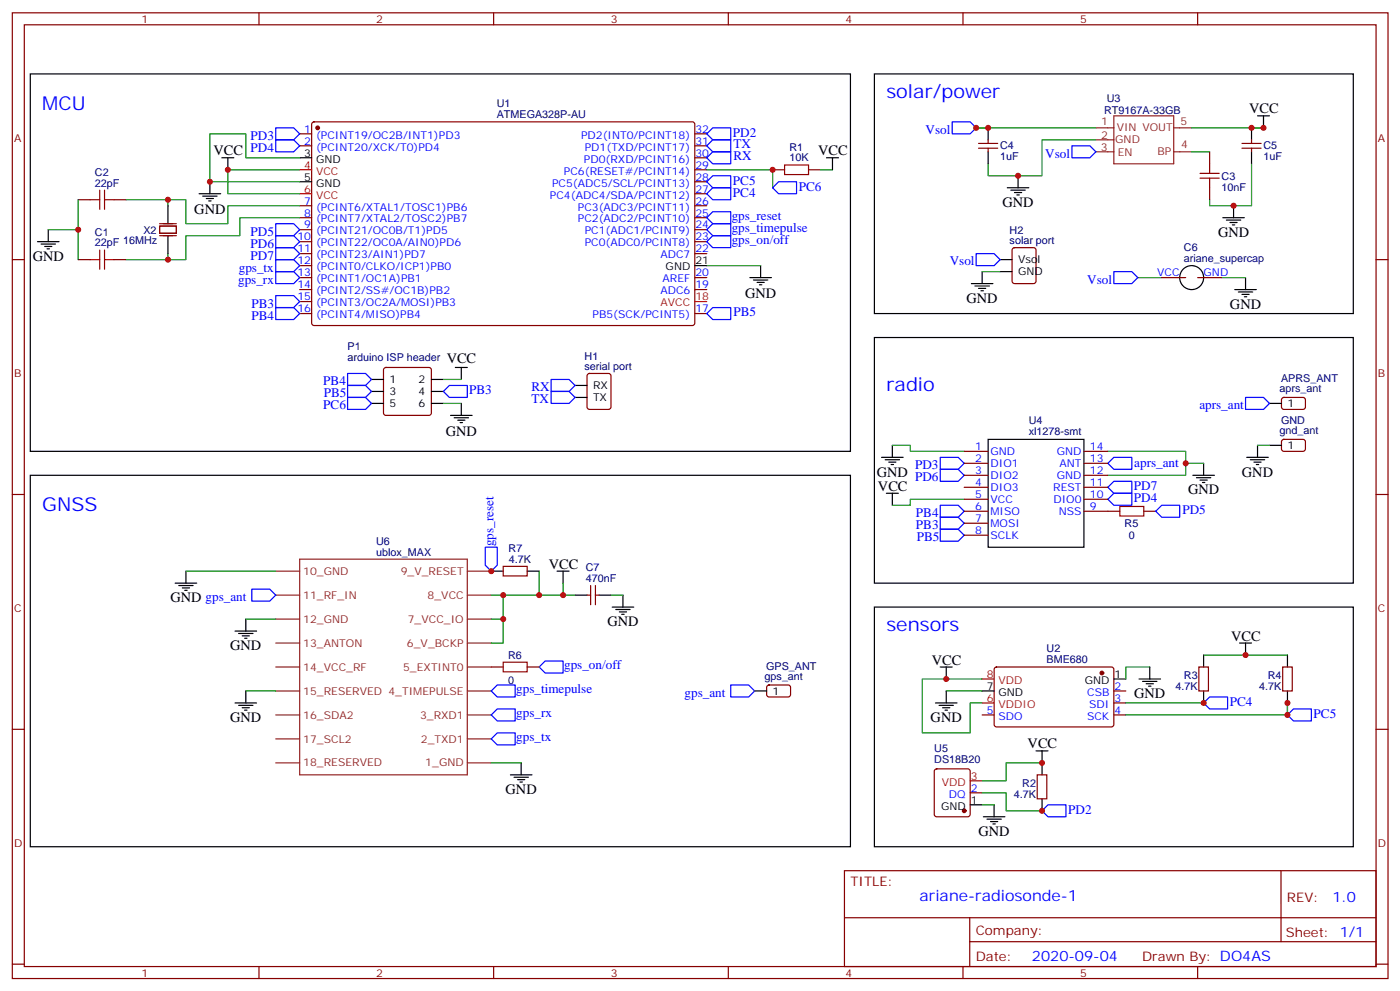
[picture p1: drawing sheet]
<svg xmlns="http://www.w3.org/2000/svg" width="413mm" height="292mm" viewBox="0 0 413 292" stroke-linecap="round" stroke-linejoin="round" font-family="sans-serif">
<g fill="none" stroke="#870000" stroke-width=".35">
<path d="M3.6 3.8h405.4v284.3h-405.4zM7.2 7.3h398.2v277.3h-398.2zM76.3 3.8v3.5M145.5 3.8v3.5M214.6 3.8v3.5M283.7 3.8v3.5M352.9 3.8v3.5M88.3 39.4h3.5M92.1 36.1l.4-.2h111.8l.4 .7v58.8l-.7 .4h-111.7l-.5-.7v-58.5zM204.7 39.4h3.5M23 58.8h3.6M33.6 58.8h3.5"/>
<path d="M88.3 42.9h3.5M204.7 42.9h3.5M204.7 57h3.5M204.7 53.5h3.5M204.7 50h3.5M204.7 46.5h3.5M227.6 50h3.6M238.2 50h3.6M288.3 43.6h5.7M288.3 42.2h5.7M291.1 41.2v1M291.1 43.6v1.1"/>
<path d="M356.4 44.7v3.5M356.4 55.3v3.5M365.9 43.6h5.7M365.9 42.2h5.7M368.8 41.2v1M368.8 43.6v1.1M3.6 76.4h3.6M23 76.4h3.6M33.6 76.4h3.5M88.3 60.6h3.5M88.3 64.1h3.5M88.3 67.6h3.5"/>
<path d="M88.3 71.2h3.5M88.3 74.7h3.5M88.3 78.2h3.5M204.7 60.6h3.5M204.7 64.1h3.5M204.7 67.6h3.5M204.7 71.2h3.5M204.7 74.7h3.5M298.4 73.1l.5-.2h5.7l.6 .5 .1 9.4-.5 .6-5.9 .1-.6-.5-.1-9.4zM405.4 76.4h3.6M88.3 81.7h3.5M88.3 85.3h3.5"/>
<path d="M88.3 88.8h3.5M88.3 92.3h3.5M204.7 81.7h3.5M204.7 85.3h3.5M204.7 92.3h3.5M342.3 81.7h7.1M352.9 81.7h7M113.2 108.4l.5-.2h12.7l.5 .2 .2 .5v12.7l-.2 .5-.5 .2h-12.7l-.5-.2-.2-.5v-12.7zM173.2 110.2l.5-.2h5.6l.7 .4v9.4l-.4 .7h-5.9l-.7-.4v-9.4zM377.8 117.2l.5-.2 5.9 .1 .4 .6v2.4l-.7 .4h-5.9l-.4-.7v-2.1zM284.1 132.9h7M284.1 136.4h7"/>
<path d="M284.1 139.9h7M319.4 132.9h7M319.4 136.4h7M319.4 139.9h7M377.8 129.6l.5-.2h5.9l.4 .7v2.4l-.7 .4-5.9-.1-.4-.6v-2.1zM3.6 145.6h3.6M284.1 150.5h7M284.1 143.5h7M284.1 147h7M284.1 154.1h7M284.1 157.6h7M319.4 150.5h10.6"/>
<path d="M319.4 143.5h7M319.4 147h7M337 150.5h3.5M405.4 145.6h3.6M148.3 166.8h7v2.8h-7zM173 175.2h1M174 172.4v5.6M175.4 172.4v5.6M175.4 175.2h1.1M144.7 196.4h3.6M155.3 196.4h3.6M293.1 196.6l.5-.2h34.2l.4 .7-.1 16.5-.6 .4h-34.2l-.4-.7v-16.2z"/>
<path d="M353.2 196.4h2.9v7h-2.9zM377.9 196.4h2.9v7h-2.9zM3.6 214.7h3.6M226.1 201.9l.5-.2h5.9l.4 .7v2.4l-.7 .4-5.9-.1-.4-.6v-2.1zM289.4 210.5h3.5M328.2 210.5h3.5M328.2 207h3.5M328.2 203.4h3.5M405.4 214.7h3.6M275.5 226.6l.5-.2h9.2l.4 .2 .3 .5v12.7l-.3 .5-.4 .2h-9.2l-.5-.2-.2-.5v-12.7zM285.9 233.4h3.5M305.6 228.1h2.8v7.1h-2.8z"/>
<path d="M248.8 256.4h156.6v28.2h-156.6zM377.4 256.4v20.9M248.8 270.2h156.5M285.7 277.3h119.6M285.7 270.2v14.1M3.6 283.9h3.6M76.3 284.6v3.5M145.5 284.6v3.5M214.6 284.6v3.5M283.7 284.6v3.5M352.9 284.6v3.5M405.4 283.9h3.6"/>
</g>
<g fill="#870000" stroke="#870000" stroke-width=".35">
<circle cx="93.6" cy="37.6" r=".53"/>
<circle cx="324.7" cy="198.2" r=".53"/>
<circle cx="284.1" cy="238.7" r=".53"/>
</g>
<g fill="none" stroke="#000" stroke-width=".35">
<path d="M8.9 21.8h241.7v111.1h-241.7zM257.6 21.8h141.1v70.5h-141.1zM291.1 37.6v3.6M368.8 37.6v3.6M370.5 34.1h3.6M372.3 34.1v3.5M58.7 57h6.3M59.7 57.7h4.3M60.8 58.5h2.1M61.5 59.2h.7M61.8 53.5v3.5M65.4 46.5h3.5"/>
<path d="M67.1 46.5v3.5M88.3 46.5h3.5M88.3 53.5h3.5M243.5 46.5h3.6M245.3 46.5v3.5M291.1 44.7v3.5M296.8 55.3h6.3M297.9 56h4.2M298.9 56.7h2.1M299.6 57.4h.7M300 51.8v3.5M368.8 44.7v3.5"/>
<path d="M11 71.2h6.4M12.1 71.9h4.2M13.2 72.6h2.1M13.9 73.3h.7M14.2 67.6v3.6M49.5 60.6v5.3M49.5 69.4v5.3M204.7 78.2h3.5M224.1 78.2v3.5M289.4 80v3.5M294.7 76.4h3.5M294.7 80h3.5"/>
<path d="M360.3 64.1h6.3M361.4 64.8h4.2M362.4 65.5h2.1M363.1 66.2h.7M363.5 60.6v3.5M220.9 81.7h6.4M222 82.4h4.2M223.1 83.1h2.1M223.8 83.9h.7M257.6 99.4h141.1v72.3h-141.1zM286.2 83.5h6.4M287.3 84.2h4.2"/>
<path d="M288.3 84.9h2.1M289 85.6h.7M363.8 85.3h6.4M364.9 86h4.2M365.9 86.7h2.2M366.6 87.4h.7M367 81.7v3.6M109.5 111.7h3.5M109.5 115.3h3.5M109.5 118.8h3.5M127.1 111.7h3.5M127.1 115.3h3.5"/>
<path d="M127.1 118.8h3.5M134.2 108.2h3.5M135.9 108.2v3.5M135.9 118.8v3.5M169.4 113.5h3.6M169.4 117h3.6M374.1 118.8h3.5M8.9 139.9h241.7v109.4h-241.7zM132.8 122.3h6.3M133.8 123h4.2M134.9 123.7h2.1M135.6 124.4h.7"/>
<path d="M259.8 134.7h6.3M260.8 135.4h4.2M261.9 136.1h2.1M262.6 136.8h.7M262.9 131.1v3.6M291.1 129.4h28.3v31.7h-28.3zM351.5 139.9h6.3M354.6 136.4v3.5M367.3 134.7h6.4M368.4 135.4h4.2M369.5 136.1h2.1M370.2 136.8h.7"/>
<path d="M370.5 131.1v3.6M374.1 131.1h3.5M261.2 145.2h3.5M262.9 145.2v3.6M352.5 140.7h4.3M353.6 141.4h2.1M354.3 142.1h.7M51.6 171.7h6.4M52.7 172.4h4.2M53.7 173.1h2.1M54.4 173.8h.7M54.8 168.2v3.5"/>
<path d="M144.7 168.2h3.6M155.3 168.2h3.6M164.1 168.2h3.6M165.9 168.2v3.5M169.4 175.2h3.6M176.5 175.2h3.5M180.4 178.8h6.3M181.4 179.5h4.3M183.6 175.2v3.6M257.6 178.8h141.1v70.5h-141.1zM69.3 185.8h6.3M70.3 186.5h4.2"/>
<path d="M71.4 187.2h2.1M72.1 187.9h.7M72.4 182.3v3.5M182.5 180.2h2.1M183.2 180.9h.7M277 196.4h3.6M278.8 196.4v3.5M328.2 199.9h3.5M335.6 199.9h6.3M338.8 196.4v3.5M354.6 192.9v3.5M365.2 189.3h3.6"/>
<path d="M367 189.3v3.6M379.3 192.9v3.5M69.3 207h6.3M70.3 207.7h4.2M71.4 208.4h2.1M72.1 209.1h.7M72.4 203.4v3.6M222.4 203.4h3.5M275.6 207h6.4M276.7 207.7h4.2M277.7 208.4h2.2M278.4 209.1h.8"/>
<path d="M278.8 203.4v3.6M289.4 203.4h3.5M336.7 200.6h4.2M337.7 201.3h2.1M338.4 202h.7M354.6 203.4v3.6M379.3 203.4v3.6M150.4 228.1h6.3M151.4 228.8h4.3M152.5 229.6h2.1M153.2 230.3h.7M153.6 224.6v3.5"/>
<path d="M285.9 237h3.5M292.9 237v3.5M305.3 221.1h3.5M307 221.1v7M307 235.2v3.5M289.7 240.5h6.4M290.8 241.2h4.2M291.9 241.9h2.1M292.6 242.6h.7"/>
<circle cx="351.1" cy="81.7" r="3.5"/>
</g>
<path d="M88.3 50h3.5M88.3 57h3.5M204.7 88.8h3.5M289.4 199.9h3.5M289.4 207h3.5M285.9 229.9h3.5" fill="none" stroke="#f00" stroke-width=".35"/>
<g fill="none" stroke="#a10000" stroke-width=".35">
<path d="M26.6 58.8h2.8M29.4 56v5.6M30.8 56v5.6M30.8 58.8h2.8M231.2 48.6h7v2.8h-7zM353.6 52.5h5.6M353.6 51h5.6M356.4 48.2v2.8M356.4 52.5v2.8M26.6 76.4h2.8M29.4 73.6v5.7M30.8 73.6v5.7"/>
<path d="M30.8 76.4h2.8M330 149.1h7v2.8h-7zM148.3 195h7v2.8h-7z"/>
</g>
<g fill="none" stroke="#008700" stroke-width=".35">
<path d="M287.6 37.6h35.3M351.1 37.6h21.2M23 58.8v17.6M37.1 58.8h12.4v1.8M49.5 58.8h5.3v7.1h12.3v-5.3h21.2M88.3 50h-21.2v7h21.2M88.3 46.5h-15.9v-7.1h-10.6v14.1h26.5M208.2 50h19.4v5.3M241.8 50h3.5M322.9 41.2h-15.9v10.6h-15.9v-3.6M351.1 44.7h5.3M368.8 48.2v12.4h-12.4v-1.8"/>
<path d="M14.2 67.6h8.8M49.5 74.7v1.7h-12.4M88.3 64.1h-17.6v5.3h-15.9v7h-5.3M208.2 78.2h15.9M289.4 80h5.3M335.2 81.7h7.1M359.9 81.7h7.1M130.6 111.7h5.3M130.6 118.8h5.3M262.9 131.1h5.3v1.8h15.9M326.4 132.9h23v3.5M354.6 136.4h-5.2v3.5h-23"/>
<path d="M370.5 131.1h3.6M284.1 147h-15.9v1.8h-5.3M54.8 168.2h26.4M144.7 175.2h24.7M148.3 175.2v7.1h-3.6M158.9 168.2v7M165.9 171.7v3.5M180 175.2h3.6M72.4 182.3h8.8M148.3 182.3v7h-3.6M289.4 199.9h-17.7v15.9h14.2v-8.8h3.5M338.8 196.4h-7.1v3.5"/>
<path d="M354.6 192.9h24.7M72.4 203.4h8.8M278.8 203.4h10.6M331.7 210.5h47.6v-3.5v3.5M331.7 207h22.9M144.7 224.6h8.9M289.4 233.4h7v5.3h10.6M289.4 237h3.5M307 224.6h-10.6v5.3h-7"/>
</g>
<g fill="none" stroke="#00f" stroke-width=".35">
<path d="M81.2 37.6h5.3l1.8 1.8-1.8 1.8h-5.3zM208.2 39.4l1.8-1.8h5.3v3.6h-5.3zM280.6 35.9h5.3l1.7 1.7-1.7 1.8h-5.3zM81.2 41.2h5.3l1.8 1.7-1.8 1.8h-5.3zM208.2 46.5l1.8-1.8h5.3v3.5h-5.3zM208.2 42.9l1.8-1.7h5.3v3.5h-5.3zM208.2 53.5l1.8-1.7h5.3v3.5h-5.3zM208.2 57l1.8-1.7h5.3v3.5h-5.3zM227.6 55.3l1.8-1.8h5.3v3.5h-5.3zM315.8 42.9h5.3l1.8 1.8-1.8 1.8h-5.3zM81.2 65.9h5.3l1.8 1.7-1.8 1.8h-5.3zM81.2 69.4h5.3l1.8 1.8-1.8 1.7h-5.3z"/>
<path d="M81.2 72.9h5.3l1.8 1.8-1.8 1.7h-5.3zM81.2 76.4h5.3l1.8 1.8-1.8 1.8h-5.3zM81.2 80h5.3l1.8 1.7-1.8 1.8h-5.3zM208.2 71.2l1.8-1.8h5.3v3.5h-5.3zM208.2 67.6l1.8-1.7h5.3v3.5h-5.3zM208.2 64.1l1.8-1.8h5.3v3.6h-5.3zM287.6 74.7h5.3l1.8 1.7-1.8 1.8h-5.3zM328.2 80h5.3l1.7 1.7-1.7 1.8h-5.3zM81.2 87h5.3l1.8 1.8-1.8 1.8h-5.3zM81.2 90.6h5.3l1.8 1.7-1.8 1.8h-5.3zM208.2 92.3l1.8-1.7h5.3v3.5h-5.3zM102.4 110h5.3l1.8 1.7-1.8 1.8h-5.3z"/>
<path d="M102.4 113.5h5.3l1.8 1.8-1.8 1.7h-5.3zM102.4 117h5.3l1.8 1.8-1.8 1.7h-5.3zM132.4 113.5h5.3v3.5h-5.3l-1.8-1.7zM162.4 111.7h5.3l1.7 1.8-1.7 1.8h-5.3zM162.4 115.3h5.3l1.7 1.7-1.7 1.8h-5.3zM367 117h5.3l1.8 1.8-1.8 1.7h-5.3zM277 134.7h5.3l1.8 1.7-1.8 1.8h-5.3zM277 138.2h5.3l1.8 1.7-1.8 1.8h-5.3zM326.4 136.4l1.8-1.7h5.3v3.5h-5.3zM277 155.8h5.3l1.8 1.8-1.8 1.7h-5.3zM277 148.8h5.3l1.8 1.7-1.8 1.8h-5.3zM277 152.3h5.3l1.8 1.8-1.8 1.7h-5.3z"/>
<path d="M326.4 147l1.8-1.8h5.3v3.6h-5.3zM326.4 143.5l1.8-1.8h5.3v3.5h-5.3zM340.5 150.5l1.8-1.7h5.3v3.5h-5.3zM74.2 173.5h5.3l1.7 1.7-1.7 1.8h-5.3zM143 161.1h3.5v5.3l-1.8 1.8-1.7-1.8zM160.6 194.6h5.3v3.6h-5.3l-1.7-1.8zM144.7 217.6l1.8-1.8h5.3v3.5h-5.3zM144.7 210.5l1.8-1.8h5.3v3.6h-5.3zM146.5 201.7h5.3v3.5h-5.3l-1.8-1.8zM215.3 201.7h5.3l1.8 1.7-1.8 1.8h-5.3zM356.4 205.2h5.3v3.5h-5.3l-1.8-1.7zM379.3 210.5l1.8-1.8h5.3v3.6h-5.3z"/>
<path d="M307 238.7l1.8-1.7h5.3v3.5h-5.3z"/>
</g>
<g fill="none" stroke="#8c2424" stroke-width=".35">
<path d="M322.9 37.6h5.3M328.2 34.1h17.6v14.1h-17.6zM345.8 37.6h5.3M322.9 41.2h5.3M322.9 44.7h5.3M345.8 44.7h5.3M81.2 168.2h7.1M81.2 175.2h7.1M88.3 164.6h49.4v63.5h-49.4zM137.7 168.2h7M137.7 175.2h7M81.2 182.3h7.1"/>
<path d="M81.2 189.3h7.1M81.2 196.4h7.1M137.7 182.3h7M137.7 189.3h7M137.7 196.4h7M81.2 203.4h7.1M81.2 210.5h7.1M81.2 217.6h7.1M137.7 203.4h7M137.7 210.5h7M137.7 217.6h7M81.2 224.6h7.1"/>
<path d="M137.7 224.6h7"/>
</g>
<path d="M47 66.6h5v2.1h-5zM47 65.9h5M47 69.4h5" fill="none" stroke="#871200" stroke-width=".35"/>
<g fill="#c00">
<circle cx="23" cy="67.6" r=".88"/>
<circle cx="49.5" cy="58.8" r=".88"/>
<circle cx="49.5" cy="76.4" r=".88"/>
<circle cx="291.1" cy="37.6" r=".88"/>
<circle cx="368.8" cy="37.6" r=".88"/>
<circle cx="372.3" cy="37.6" r=".88"/>
<circle cx="287.6" cy="37.6" r=".88"/>
<circle cx="363.5" cy="60.6" r=".88"/>
<circle cx="300" cy="51.8" r=".88"/>
<circle cx="307" cy="238.7" r=".88"/>
<circle cx="354.6" cy="207" r=".88"/>
<circle cx="379.3" cy="210.5" r=".88"/>
<circle cx="379.3" cy="207" r=".88"/>
<circle cx="61.8" cy="53.5" r=".88"/>
<circle cx="278.8" cy="199.9" r=".88"/>
<circle cx="307" cy="224.6" r=".88"/>
<circle cx="148.3" cy="182.3" r=".88"/>
<circle cx="227.6" cy="50" r=".88"/>
<circle cx="67.1" cy="50" r=".88"/>
<circle cx="367" cy="192.9" r=".88"/>
<circle cx="148.3" cy="175.2" r=".88"/>
<circle cx="165.9" cy="175.2" r=".88"/>
<circle cx="158.9" cy="175.2" r=".88"/>
<circle cx="144.7" cy="168.2" r=".88"/>
<circle cx="349.4" cy="136.4" r=".88"/>
</g>
<g font-size="5.6" fill="#00f">
<text x="261.2" y="28.8">solar/power</text>
<text x="12.5" y="32.3">MCU</text>
<text x="261.2" y="115.3">radio</text>
<text x="12.5" y="150.5">GNSS</text>
<text x="261.2" y="185.8">sensors</text>
</g>
<text font-size="4.6" fill="#00f" x="270.9" y="265.4">ariane-radiosonde-1</text>
<g font-size="4.2">
<text x="368.1" y="33.4">VCC</text>
<text x="62.9" y="45.8">VCC</text>
<text x="241.1" y="45.8">VCC</text>
<text x="57.3" y="63">GND</text>
<text x="295.4" y="60.9">GND</text>
<text x="358.9" y="69.7">GND</text>
<text x="9.6" y="76.8">GND</text>
<text x="219.5" y="87.7">GND</text>
<text x="284.8" y="89.1">GND</text>
<text x="362.4" y="90.9">GND</text>
<text x="131.6" y="107">VCC</text>
<text x="131.4" y="128.4">GND</text>
<text x="258.3" y="140.3">GND</text>
<text x="365.9" y="140.3">GND</text>
<text x="258.7" y="144.5">VCC</text>
<text x="350.1" y="145.6">GND</text>
<text x="161.7" y="167.5">VCC</text>
<text x="50.2" y="177.3">GND gps_ant</text>
<text x="179" y="184.4">GND</text>
<text x="67.8" y="191.5">GND</text>
<text x="362.8" y="188.6">VCC</text>
<text x="274.6" y="195.7">VCC</text>
<text x="334.2" y="205.6">GND</text>
<text x="67.8" y="212.6">GND</text>
<text x="274.2" y="212.6">GND</text>
<text x="302.8" y="220.4">VCC</text>
<text x="149" y="233.8">GND</text>
<text x="288.3" y="246.1">GND</text>
</g>
<g font-size="4.2" fill="#00f">
<text x="392.6" y="265.6">1.0</text>
<text x="304.1" y="283">2020-09-04</text>
</g>
<g font-size="3.9" fill="#00f">
<text x="73.8" y="41.2">PD3</text>
<text x="216" y="40.3">PD2</text>
<text x="272.7" y="39.4">Vsol</text>
<text x="73.8" y="44.7">PD4</text>
<text x="216.1" y="47.2">RX</text>
<text x="216.1" y="43.7">TX</text>
<text x="308" y="46.5">Vsol</text>
<text x="216" y="54.4">PC5</text>
<text x="216" y="57.9">PC4</text>
<text x="235.4" y="56.1">PC6</text>
<text x="215.6" y="64.8">gps_reset</text>
<text x="73.8" y="69.4">PD5</text>
<text x="215.6" y="71.9">gps_on/off</text>
<text x="215.6" y="68.3">gps_timepulse</text>
<text x="73.8" y="72.9">PD6</text>
<text x="73.8" y="76.4">PD7</text>
<text x="70.2" y="83.5">gps_rx</text>
<text x="70.4" y="80">gps_tx</text>
<text x="279.8" y="78.1">Vsol</text>
<text x="320.3" y="83.5">Vsol</text>
<text x="74.1" y="90.6">PB3</text>
<text x="74.1" y="94.1">PB4</text>
<text x="216.1" y="93.1">PB5</text>
<text x="95.2" y="113.5">PB4</text>
<text x="95.4" y="117">PB5</text>
<text x="138.2" y="116">PB3</text>
<text x="156.6" y="118.8">TX</text>
<text x="156.6" y="115.3">RX</text>
<text x="95.3" y="120.5">PC6</text>
<text x="353.4" y="120.5">aprs_ant</text>
<text x="334.2" y="137.4">aprs_ant</text>
<text x="269.6" y="138.2">PD3</text>
<text x="269.6" y="141.7">PD6</text>
<text x="334.1" y="147.8">PD4</text>
<text x="334.1" y="144.2">PD7</text>
<text x="269.9" y="152.3">PB4</text>
<text x="269.9" y="155.8">PB3</text>
<text x="348.4" y="151.3">PD5</text>
<text x="145.5" y="160.8" transform="rotate(-90 145.5 160.8)">gps_reset</text>
<text x="270.1" y="159.3">PB5</text>
<text x="166.2" y="197.1">gps_on/off</text>
<text x="152.1" y="204.2">gps_timepulse</text>
<text x="201.7" y="205.1">gps_ant</text>
<text x="362.4" y="207.8">PC4</text>
<text x="152.1" y="211.2">gps_rx</text>
<text x="387.1" y="211.3">PC5</text>
<text x="152.1" y="218.3">gps_tx</text>
<text x="314.7" y="239.6">PD2</text>
</g>
<g font-size="3.9" fill="#800">
<text x="250.6" y="260.9">TITLE:</text>
<text x="379.2" y="265.6">REV:</text>
<text x="287.5" y="275.1">Company:</text>
<text x="378.9" y="275.8">Sheet: 1/1</text>
<text x="287.5" y="282.8">Date:</text>
<text x="336.5" y="282.9">Drawn By: DO4AS</text>
</g>
<g font-size="3.2" fill="#800">
<text x="41.7" y="6.8">1</text>
<text x="110.9" y="6.8">2</text>
<text x="180" y="6.8">3</text>
<text x="249.2" y="6.8">4</text>
<text x="318.3" y="6.8">5</text>
<text x="4.2" y="41.9">A</text>
<text x="406" y="41.9">A</text>
<text x="4.2" y="111">B</text>
<text x="406" y="111">B</text>
<text x="4.2" y="180.2">C</text>
<text x="406" y="180.2">C</text>
<text x="4.2" y="249.3">D</text>
<text x="406" y="249.3">D</text>
<text x="41.7" y="287.6">1</text>
<text x="110.9" y="287.6">2</text>
<text x="180" y="287.6">3</text>
<text x="249.2" y="287.6">4</text>
<text x="318.3" y="287.6">5</text>
</g>
<g font-size="3.2" fill="#000080">
<text x="146.4" y="34.7">ATMEGA328P-AU</text>
<text x="146.4" y="31.6">U1</text>
<text x="325.3" y="33.5">RT9167A-33GB</text>
<text x="326.1" y="30">U3</text>
<text x="232.6" y="47.5">10K</text>
<text x="232.6" y="44.3">R1</text>
<text x="294.7" y="47.2">1uF</text>
<text x="294.7" y="44">C4</text>
<text x="372.3" y="47.2">1uF</text>
<text x="372.3" y="44">C5</text>
<text x="28" y="51.8">C2</text>
<text x="359.9" y="52.9">C3</text>
<text x="28" y="54.9">22pF</text>
<text x="359.9" y="56.1">10nF</text>
<text x="28" y="69.4">C1</text>
<text x="42.3" y="68.8">X2</text>
<text x="297.5" y="71.9">solar port</text>
<text x="297.5" y="68.9">H2</text>
<text x="28" y="72.6">22pF 16MHz</text>
<text x="348.8" y="77.2">ariane_supercap</text>
<text x="348.8" y="74">C6</text>
<text x="102.4" y="106.4">arduino ISP header</text>
<text x="102.4" y="102.9">P1</text>
<text x="172.2" y="106">H1</text>
<text x="172.2" y="108.9">serial port</text>
<text x="377.5" y="112.5">APRS_ANT</text>
<text x="377" y="115.5">aprs_ant</text>
<text x="303.2" y="125">U4</text>
<text x="377.5" y="124.9">GND</text>
<text x="303.2" y="128.2">xl1278-smt</text>
<text x="377" y="127.8">gnd_ant</text>
<text x="331.4" y="155.2">R5</text>
<text x="110.8" y="160.5">U6</text>
<text x="332.6" y="158.8">0</text>
<text x="110.8" y="163.6">ublox_MAX</text>
<text x="149.8" y="162.5">R7</text>
<text x="150" y="165.7">4.7K</text>
<text x="172.6" y="171.3">470nF</text>
<text x="172.6" y="168.2">C7</text>
<text x="149.7" y="194">R6</text>
<text x="225.8" y="197.2">GPS_ANT</text>
<text x="308.4" y="195.2">BME680</text>
<text x="308.4" y="192.1">U2</text>
<text x="149.7" y="201.3">0</text>
<text x="225.3" y="200.2">gps_ant</text>
<text x="346.4" y="203.1">4.7K</text>
<text x="348.8" y="199.9">R3</text>
<text x="371" y="203.1">4.7K</text>
<text x="373.5" y="199.9">R4</text>
<text x="275.3" y="221.5">U5</text>
<text x="275.3" y="224.6">DS18B20</text>
<text x="301.2" y="231.7">R2</text>
<text x="298.7" y="234.8">4.7K</text>
</g>
<g font-size="3.2" fill="#00f">
<text x="89.6" y="39.1">1</text>
<text x="93.1" y="40.8">(PCINT19/OC2B/INT1)PD3</text>
<text x="171.2" y="40.8">PD2(INT0/PCINT18)</text>
<text x="204.9" y="39.1">32</text>
<text x="89.6" y="42.6">2</text>
<text x="93.1" y="44.3">(PCINT20/XCK/T0)PD4</text>
<text x="172.1" y="47.9">PD0(RXD/PCINT16)</text>
<text x="172.3" y="44.3">PD1(TXD/PCINT17)</text>
<text x="204.9" y="46.1">30</text>
<text x="204.9" y="42.6">31</text>
<text x="166.2" y="51.4">PC6(RESET#/PCINT14)</text>
<text x="204.9" y="53.2">28</text>
<text x="204.9" y="49.6">29</text>
<text x="162" y="58.5">PC4(ADC4/SDA/PCINT12)</text>
<text x="162.7" y="54.9">PC5(ADC5/SCL/PCINT13)</text>
<text x="204.9" y="56.7">27</text>
<text x="89.6" y="60.2">7</text>
<text x="89.6" y="63.7">8</text>
<text x="93.1" y="62">(PCINT6/XTAL1/TOSC1)PB6</text>
<text x="93.1" y="65.5">(PCINT7/XTAL2/TOSC2)PB7</text>
<text x="170.3" y="65.5">PC2(ADC2/PCINT10)</text>
<text x="170.3" y="62">PC3(ADC3/PCINT11)</text>
<text x="204.9" y="63.7">25</text>
<text x="204.9" y="60.2">26</text>
<text x="87.6" y="70.8">10</text>
<text x="89.6" y="67.3">9</text>
<text x="93.1" y="69">(PCINT21/OC0B/T1)PD5</text>
<text x="172.3" y="69">PC1(ADC1/PCINT9)</text>
<text x="204.9" y="70.8">23</text>
<text x="204.9" y="67.3">24</text>
<text x="87.6" y="74.3">11</text>
<text x="87.6" y="77.9">12</text>
<text x="93.1" y="72.6">(PCINT22/OC0A/AIN0)PD6</text>
<text x="93.1" y="76.1">(PCINT23/AIN1)PD7</text>
<text x="172.3" y="72.6">PC0(ADC0/PCINT8)</text>
<text x="194.6" y="76.1">ADC7</text>
<text x="204.9" y="74.3">22</text>
<text x="87.6" y="81.4">13</text>
<text x="93.1" y="79.6">(PCINT0/CLKO/ICP1)PB0</text>
<text x="93.1" y="83.1">(PCINT1/OC1A)PB1</text>
<text x="195.2" y="83.1">AREF</text>
<text x="204.9" y="81.4">20</text>
<text x="341" y="81.4">VCC</text>
<text x="354.6" y="81.4">GND</text>
<text x="87.6" y="84.9">14</text>
<text x="87.6" y="88.4">15</text>
<text x="93.1" y="86.7">(PCINT2/SS#/OC1B)PB2</text>
<text x="194.6" y="86.7">ADC6</text>
<text x="204.9" y="84.9">19</text>
<text x="87.6" y="92">16</text>
<text x="93.1" y="90.2">(PCINT3/OC2A/MOSI)PB3</text>
<text x="93.1" y="93.7">(PCINT4/MISO)PB4</text>
<text x="174.6" y="93.7">PB5(SCK/PCINT5)</text>
<text x="204.9" y="92">17</text>
<text x="287.4" y="132.5">1</text>
<text x="287.4" y="136.1">2</text>
<text x="291.9" y="133.9">GND</text>
<text x="291.9" y="137.5">DIO1</text>
<text x="311.4" y="133.9">GND</text>
<text x="312.2" y="137.5">ANT</text>
<text x="321.1" y="136.1">13</text>
<text x="321.1" y="132.5">14</text>
<text x="287.4" y="139.6">3</text>
<text x="287.4" y="143.1">4</text>
<text x="291.9" y="141">DIO2</text>
<text x="311.4" y="141">GND</text>
<text x="321.1" y="143.1">11</text>
<text x="321.1" y="139.6">12</text>
<text x="287.4" y="146.6">5</text>
<text x="291.9" y="144.5">DIO3</text>
<text x="291.9" y="148.1">VCC</text>
<text x="310.3" y="144.5">REST</text>
<text x="310.4" y="148.1">DIO0</text>
<text x="321.1" y="146.6">10</text>
<text x="287.4" y="150.2">6</text>
<text x="287.4" y="153.7">7</text>
<text x="291.9" y="151.6">MISO</text>
<text x="291.9" y="155.1">MOSI</text>
<text x="312" y="151.6">NSS</text>
<text x="321.1" y="150.2">9</text>
<text x="287.4" y="157.2">8</text>
<text x="291.9" y="158.6">SCLK</text>
<text x="328.4" y="203.1">2</text>
<text x="320.3" y="204.9">CSB</text>
<text x="320.9" y="208.4">SDI</text>
<text x="328.4" y="206.6">3</text>
<text x="290.7" y="210.1">5</text>
<text x="294.2" y="211.9">SDO</text>
<text x="320.3" y="211.9">SCK</text>
<text x="328.4" y="210.1">4</text>
<text x="286" y="233.1">2</text>
<text x="279.6" y="234.8">DQ</text>
</g>
<g font-size="3.2" fill="#8d2323">
<text x="324.4" y="36.9">1</text>
<text x="324.4" y="40.8">2</text>
<text x="329" y="38.7">VIN VOUT</text>
<text x="347.9" y="36.7">5</text>
<text x="324.3" y="44.3">3</text>
<text x="328.6" y="42.2">GND</text>
<text x="329.3" y="45.9">EN</text>
<text x="341" y="45.8">BP</text>
<text x="348" y="43.6">4</text>
<text x="89.4" y="169.2">10_GND</text>
<text x="118.1" y="169.2">9_V_RESET</text>
<text x="89.4" y="176.3">11_RF_IN</text>
<text x="126" y="176.3">8_VCC</text>
<text x="89.4" y="183.3">12_GND</text>
<text x="120.1" y="183.3">7_VCC_IO</text>
<text x="89.4" y="190.4">13_ANTON</text>
<text x="119.9" y="190.4">6_V_BCKP</text>
<text x="89.4" y="197.4">14_VCC_RF</text>
<text x="118.8" y="197.4">5_EXTINT0</text>
<text x="89.4" y="204.5">15_RESERVED 4_TIMEPULSE</text>
<text x="89.4" y="211.6">16_SDA2</text>
<text x="123.8" y="211.6">3_RXD1</text>
<text x="89.4" y="218.6">17_SCL2</text>
<text x="124" y="218.6">2_TXD1</text>
<text x="89.4" y="225.7">18_RESERVED</text>
<text x="125.3" y="225.7">1_GND</text>
</g>
<g font-size="3.2">
<text x="89.6" y="46.1">3</text>
<text x="93.1" y="47.9">GND</text>
<text x="89.6" y="53.2">5</text>
<text x="93.1" y="54.9">GND</text>
<text x="204.9" y="77.9">21</text>
<text x="300" y="77.5">Vsol</text>
<text x="196.1" y="79.6">GND</text>
<text x="300" y="81">GND</text>
<text x="114.8" y="112.8">1</text>
<text x="123.3" y="112.8">2</text>
<text x="114.8" y="116.3">3</text>
<text x="114.8" y="119.8">5</text>
<text x="123.3" y="116.3">4</text>
<text x="123.3" y="119.8">6</text>
<text x="174.7" y="114.5">RX</text>
<text x="174.7" y="118.1">TX</text>
<text x="379.3" y="119.8">1</text>
<text x="379.3" y="132.2">1</text>
<text x="290.7" y="203.1">7</text>
<text x="319.6" y="201.3">GND</text>
<text x="328.4" y="199.6">1</text>
<text x="227.6" y="204.5">1</text>
<text x="294.2" y="204.9">GND</text>
<text x="277.3" y="238.4">GND</text>
<text x="286" y="236.6">1</text>
</g>
<g font-size="3.2" fill="#f00">
<text x="89.6" y="49.6">4</text>
<text x="93.1" y="51.4">VCC</text>
<text x="89.6" y="56.7">6</text>
<text x="93.1" y="58.5">VCC</text>
<text x="204.9" y="88.4">18</text>
<text x="194.6" y="90.2">AVCC</text>
<text x="290.7" y="199.6">8</text>
<text x="294.2" y="201.3">VDD</text>
<text x="290.7" y="206.6">6</text>
<text x="294.2" y="208.4">VDDIO</text>
<text x="277.5" y="231.3">VDD</text>
<text x="286" y="229.6">3</text>
</g>
</svg>
